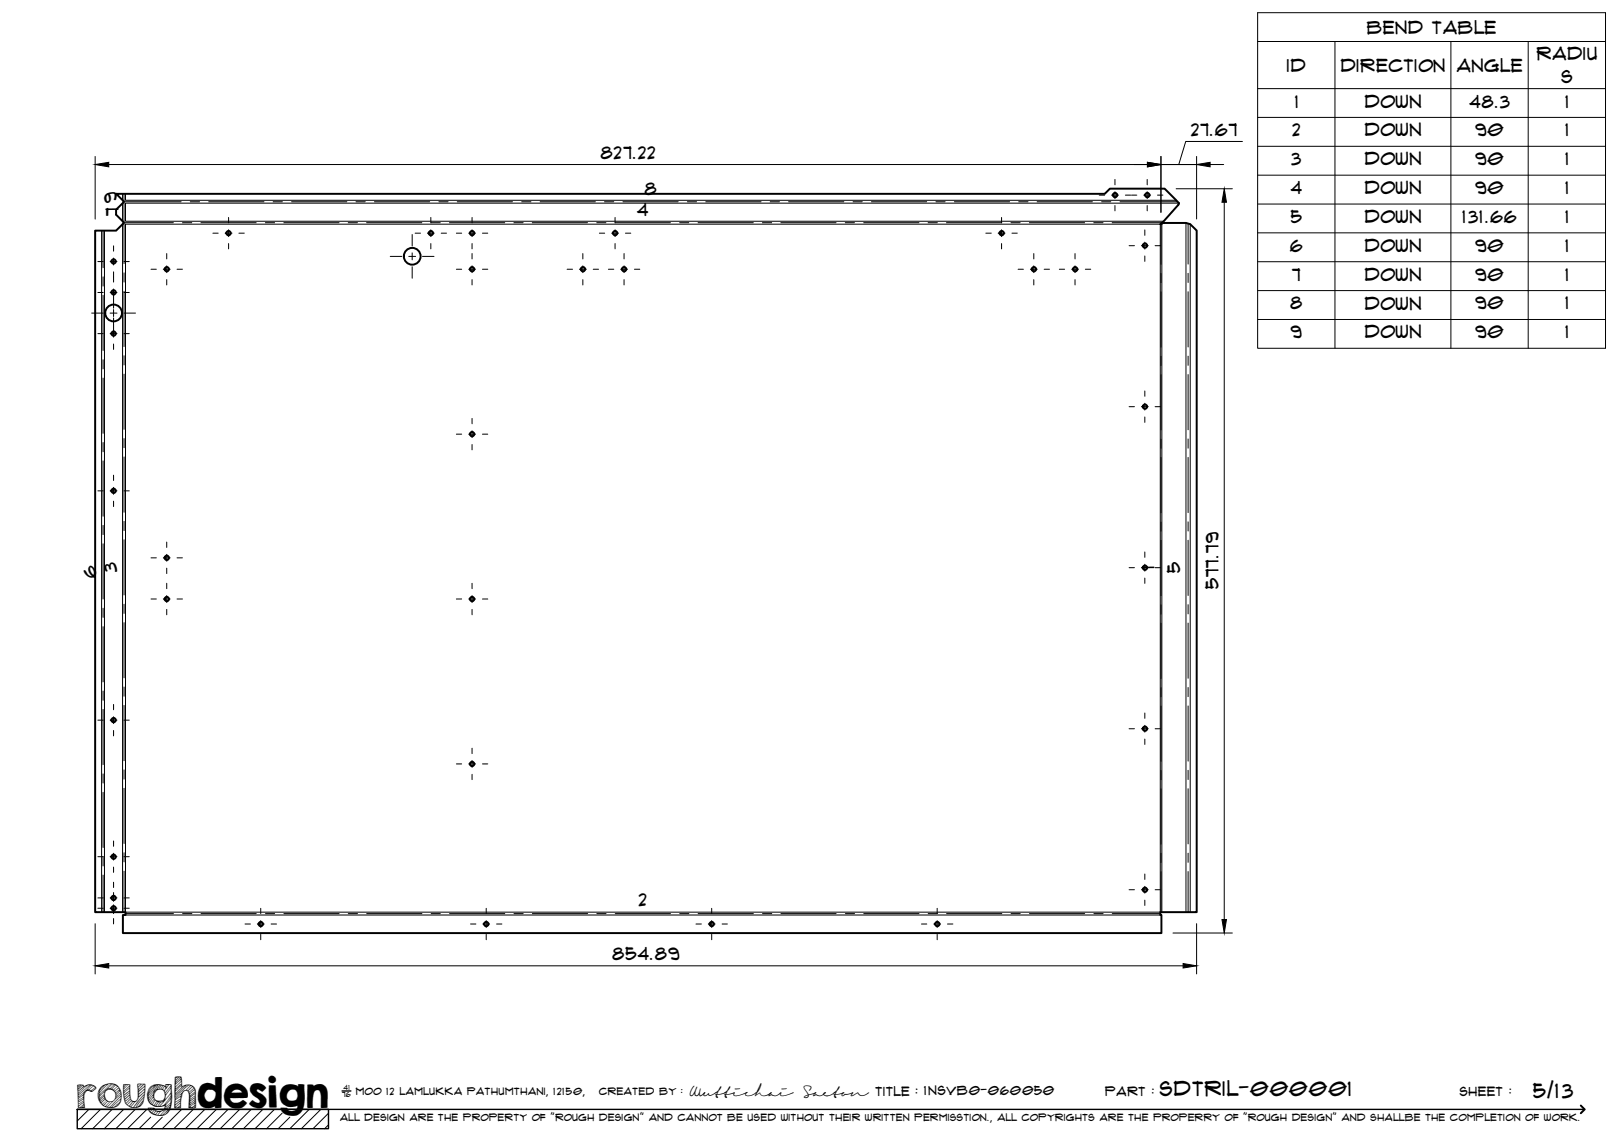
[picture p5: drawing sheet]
<svg xmlns="http://www.w3.org/2000/svg" width="420mm" height="297mm" viewBox="0 0 420 297" stroke-linecap="round" stroke-linejoin="round" font-family="sans-serif">
<!-- layer: Visible -->
<g fill="none" stroke="#000" stroke-width=".51">
<path d="M304.8 53l-3.7 4.2-.9 .8 .4-.1M304.8 53l.2-.4-3.7-3.8h-14.2l-1.3 1.4h-255.7l1.9 1.9-.1 .3-1.9 1.9v1.2l1.9 1.9 .1 .3-2 2h-5.4v176.3h7.9v.8h-.7v4.6h268.7v-4.6h-.3v-.8h9.4v-176.3l-1.7-1.7-1.1-.3h-5.6l-.6 .1"/>
<circle cx="288.5" cy="50.5" r=".56"/>
<circle cx="296.8" cy="50.5" r=".56"/>
<circle cx="29.4" cy="67.6" r=".56"/>
<circle cx="29.4" cy="75.6" r=".56"/>
<circle cx="43.1" cy="69.7" r=".56"/>
<circle cx="59.1" cy="60.3" r=".56"/>
<circle cx="106.6" cy="66.3" r="2.17"/>
<circle cx="111.5" cy="60.3" r=".56"/>
<circle cx="122.1" cy="60.3" r=".56"/>
<circle cx="122.1" cy="69.7" r=".56"/>
<circle cx="150.8" cy="69.7" r=".56"/>
<circle cx="159.1" cy="60.3" r=".56"/>
<circle cx="161.5" cy="69.7" r=".56"/>
<circle cx="259.2" cy="60.3" r=".56"/>
<circle cx="267.5" cy="69.7" r=".56"/>
<circle cx="278.2" cy="69.7" r=".56"/>
<circle cx="296.2" cy="63.5" r=".56"/>
<circle cx="29.4" cy="86.3" r=".56"/>
<circle cx="29.4" cy="81" r="2.17"/>
<circle cx="122.1" cy="112.3" r=".56"/>
<circle cx="296.2" cy="105.2" r=".56"/>
<circle cx="29.4" cy="127" r=".56"/>
<circle cx="43.1" cy="155" r=".56"/>
<circle cx="43.1" cy="144.3" r=".56"/>
<circle cx="122.1" cy="155" r=".56"/>
<circle cx="296.2" cy="146.9" r=".56"/>
<circle cx="29.4" cy="186.3" r=".56"/>
<circle cx="122.1" cy="197.7" r=".56"/>
<circle cx="296.2" cy="188.5" r=".56"/>
<circle cx="29.4" cy="221.7" r=".56"/>
<circle cx="29.4" cy="232.3" r=".56"/>
<circle cx="29.4" cy="235" r=".56"/>
<circle cx="67.5" cy="239.1" r=".56"/>
<circle cx="125.8" cy="239.1" r=".56"/>
<circle cx="184.1" cy="239.1" r=".56"/>
<circle cx="242.5" cy="239.1" r=".56"/>
<circle cx="296.2" cy="230.2" r=".56"/>
</g>
<!-- layer: Bend Center -->
<g fill="none" stroke="#000" stroke-width=".26">
<path d="M26.7 59.7v9.6M32 52.2h14.9M32 57.6h12.9M32.1 50.2v18M47.2 57.6h2.4M49.2 52.2h2.4M52 57.6h14.3M54 52.2h14.3M68.7 57.6h2.3M70.7 52.2h2.3M73.4 57.6h14.3M75.4 52.2h14.3"/>
<path d="M90.1 57.6h2.4M92.1 52.2h2.4M94.8 57.6h14.3M96.9 52.2h14.3M111.5 57.6h2.4M113.5 52.2h2.4M116.3 57.6h14.3M118.3 52.2h14.3M132.9 57.6h2.4M135 52.2h2.4M137.7 57.6h14.3M139.7 52.2h14.3"/>
<path d="M154.4 57.6h2.4M156.4 52.2h2.4M159.2 57.6h14.2M161.2 52.2h14.3M175.8 57.6h2.4M177.8 52.2h2.4M180.6 57.6h14.3M182.6 52.2h14.3M197.3 57.6h2.3M199.3 52.2h2.4M202 57.6h14.3M204 52.2h14.3"/>
<path d="M218.7 57.6h2.4M220.7 52.2h2.4M223.5 57.6h14.2M225.5 52.2h14.3M240.1 57.6h2.4M242.1 52.2h2.4M244.9 57.6h14.3M246.9 52.2h14.3M261.6 57.6h2.3M263.6 52.2h2.4M266.3 57.6h14.3M268.3 52.2h14.3"/>
<path d="M283 57.6h2.4M285 52.2h2.4M287.7 57.6h12.9M289.8 52.2h14.9M300.4 57.9v10.5M307.4 57.8v10.5M26.7 71.6v2.4M26.7 76.4v14.3M32.1 70.6v2.4M32.1 75.4v14.3M300.4 70.8v2.3M300.4 75.5v14.3"/>
<path d="M307.4 70.7v2.4M307.4 75.5v14.3M26.7 93.1v2.3M26.7 97.8v14.3M32.1 92v2.4M32.1 96.8v14.3M300.4 92.2v2.4M300.4 97v14.2M307.4 92.1v2.4M307.4 96.9v14.3M26.7 114.5v2.4M26.7 119.3v14.3"/>
<path d="M32.1 113.5v2.4M32.1 118.2v14.3M300.4 113.6v2.4M300.4 118.4v14.3M307.4 113.6v2.4M307.4 118.3v14.3M26.7 135.9v2.4M32.1 134.9v2.4M32.1 139.7v14.3M300.4 135.1v2.3M300.4 139.8v14.3M307.4 135v2.4"/>
<path d="M307.4 139.8v14.3M26.7 140.7v14.3M26.7 157.4v2.4M32.1 156.3v2.4M300.4 156.5v2.4M307.4 156.4v2.4M26.7 162.1v14.3M26.7 178.8v2.4M32.1 161.1v14.3M32.1 177.8v2.4M300.4 161.3v14.2M300.4 177.9v2.4"/>
<path d="M307.4 161.2v14.3M307.4 177.9v2.4M26.7 183.6v14.3M32.1 182.5v14.3M32.1 199.2v2.4M300.4 182.7v14.3M300.4 199.4v2.3M307.4 182.7v14.2M307.4 199.3v2.4M26.7 200.2v2.4M26.7 205v14.3M32.1 204v14.3"/>
<path d="M300.4 204.1v14.3M307.4 204.1v14.3M26.7 221.7v2.4M26.7 226.4v9.6M32.1 220.6v2.4M32.1 225.4v10.6M32.5 236.4h12.4M47.2 236.4h2.4M52 236.4h14.3M68.7 236.4h2.4M73.4 236.4h14.3M90.1 236.4h2.4"/>
<path d="M94.9 236.4h14.3M111.5 236.4h2.4M116.3 236.4h14.3M133 236.4h2.4M137.7 236.4h14.3M154.4 236.4h2.4M159.2 236.4h14.3M175.9 236.4h2.3M180.6 236.4h14.3M197.3 236.4h2.4M202 236.4h14.3M218.7 236.4h2.4"/>
<path d="M223.5 236.4h14.3M240.1 236.4h2.4M244.9 236.4h14.3M261.6 236.4h2.3M266.3 236.4h14.3M283 236.4h2.4M287.8 236.4h12.4M300.4 220.8v2.4M300.4 225.6v10.4M307.4 220.8v2.3M307.4 225.5v10.5"/>
</g>
<!-- layer: Visible Narrow -->
<path d="M26.3 59.7v176.3M27 59.7v176.3M31.7 50.2v1.6M31.7 52.6v4.6M31.7 58v178M32.5 50.2v1.6h271.8M32.5 58h267.7v178h-267.7zM300.6 57.9v178.1M305 52.6h-272.5v4.6h268.6M306.8 57.7v178.3M307.9 58v178M32.5 236.8h267.7" fill="none" stroke="#000" stroke-width=".26"/>
<!-- layer: TitleBlock -->
<path d="M20 287h65v5h-65zM20 287h390M88.5 282.3h2.3" fill="none" stroke="#000" stroke-width=".36"/>
<path d="M409 286.1l1 .9-1 1" fill="none" stroke="#000" stroke-width=".51"/>
<g fill="none" stroke="#000" stroke-width=".26">
<path d="M23 287l-3 3.1M26 287l-5 5M29 287l-5 5M32 287l-5 5M35 287l-5 5M38 287l-5 5M39 289.1l-3 2.9M42 289.1l-3 2.9M47 287l-5 5M50 287l-5 5M53 287l-5 5M56 287l-5 5"/>
<path d="M59 287l-5 5M62 287l-5 5M65 287l-5 5M68 287l-5 5M71 287l-5 5M73 288l-4 4M75 289.1l-3 2.9M80 287l-5 5M83 287l-5 5M85 288l-4 4M85 291l-1 1"/>
</g>
<!-- layer: Smart Centers -->
<g fill="none" stroke="#000" stroke-width=".26">
<path d="M59.1 56.3v1.4M59.1 59.4v1.8M111.5 56.3v1.4M111.5 59.4v1.8M122.1 56.3v1.4M122.1 59.4v1.8M159.1 56.3v1.4M159.1 59.4v1.8M259.1 56.3v1.4M259.1 59.4v1.8M284.4 50.5h1.4M287.6 50.5h1.7"/>
<path d="M288.5 46.4v1.4M288.5 49.6v1.8M288.5 53.2v1.4M291.1 50.5h1.4M292.7 50.5h1.4M295.9 50.5h1.8M296.2 59.5v1.4M296.8 46.4v1.4M296.8 49.6v1.8M296.8 53.2v1.4M299.5 50.5h1.4M25.3 67.7h1.4"/>
<path d="M25.3 75.7h1.4M28.5 67.7h1.8M28.5 75.7h1.8M29.4 63.6v1.4M29.4 66.8v1.8M29.4 70.3v2.7M29.4 74.8v4.9M32.1 67.7h1.3M32.1 75.7h1.3M39.1 69.7h1.3M42.2 69.7h1.8M43.1 65.6v1.4"/>
<path d="M43.1 68.8v1.8M43.1 72.4v1.3M45.8 69.7h1.4M55.1 60.3h1.4M58.3 60.3h1.7M59.1 63v1.4M61.8 60.3h1.4M101 66.3h2.9M105.7 66.3h1.8M106.6 60.7v3M106.6 65.4v1.8M106.6 69v3"/>
<path d="M107.4 60.3h1.4M109.3 66.3h3M110.6 60.3h1.8M111.5 63v1.4M114.2 60.3h1.3M118.1 69.7h1.3M118.1 60.3h1.3M121.2 69.7h1.8M121.2 60.3h1.8M122.1 63v1.4M122.1 65.6v1.4M122.1 68.8v1.8"/>
<path d="M122.1 72.4v1.3M124.8 69.7h1.4M124.8 60.3h1.4M146.7 69.7h1.4M149.9 69.7h1.8M150.8 65.6v1.4M150.8 68.8v1.8M150.8 72.4v1.3M153.5 69.7h1.4M155.1 60.3h1.3M157.4 69.7h1.4M158.2 60.3h1.8"/>
<path d="M159.1 63v1.4M160.6 69.7h1.7M161.5 65.6v1.4M161.5 68.8v1.8M161.5 72.4v1.3M161.8 60.3h1.4M164.1 69.7h1.4M255.1 60.3h1.4M258.2 60.3h1.8M259.1 63v1.4M261.8 60.3h1.4M263.4 69.7h1.4"/>
<path d="M266.6 69.7h1.8M267.5 65.6v1.4M267.5 68.8v1.8M267.5 72.4v1.3M270.2 69.7h1.3M274.1 69.7h1.3M277.2 69.7h1.8M278.1 65.6v1.4M278.1 68.8v1.8M278.1 72.4v1.3M280.8 69.7h1.4M292.1 63.6h1.4"/>
<path d="M295.3 63.6h1.8M296.2 62.7v1.8M296.2 66.2v1.4M298.9 63.6h1.3M23.7 81h3M25.3 86.3h1.4M28.5 86.3h1.8M28.5 81h1.8M29.4 80.1v1.8M29.4 82.3v4.9M29.4 89v1.4M32.1 86.3h1.3"/>
<path d="M32.1 81h3M118.1 112.3h1.3M121.2 112.3h1.8M122.1 108.3v1.4M122.1 111.4v1.8M122.1 115v1.4M124.8 112.3h1.4M292.1 105.2h1.4M295.3 105.2h1.8M296.2 101.2v1.3M296.2 104.3v1.8M296.2 107.9v1.4"/>
<path d="M298.9 105.2h1.3M25.3 127h1.4M28.5 127h1.8M29.4 122.9v1.4M29.4 126.1v1.8M29.4 129.7v1.4M32.1 127h1.3M39.1 144.3h1.3M39.1 155h1.3M42.2 144.3h1.8M42.2 155h1.8M43.1 140.3v1.4"/>
<path d="M43.1 143.4v1.8M43.1 147v1.4M43.1 150.9v1.4M43.1 154.1v1.8M43.1 157.7v1.4M45.8 144.3h1.4M45.8 155h1.4M118.1 155h1.3M121.2 155h1.8M122.1 150.9v1.4M122.1 154.1v1.8M122.1 157.7v1.4"/>
<path d="M124.8 155h1.4M292.1 146.9h1.4M295.3 146.9h1.8M296.2 142.8v1.4M296.2 146v1.8M296.2 149.6v1.3M298.9 146.9h1.3M25.3 186.3h1.4M28.5 186.3h1.8M29.4 182.3v1.3M29.4 185.4v1.8M29.4 189v1.4"/>
<path d="M32.1 186.3h1.3M118.1 197.7h1.3M121.2 197.7h1.8M122.1 193.6v1.4M122.1 196.8v1.8M124.8 197.7h1.4M292.1 188.6h1.4M295.3 188.6h1.8M296.2 184.5v1.4M296.2 187.7v1.7M296.2 191.2v1.4M298.9 188.6h1.3"/>
<path d="M29.4 217.6v1.4M122.1 200.3v1.4M25.3 235h1.4M25.3 232.3h1.4M25.3 221.7h1.4M28.5 235h1.8M28.5 232.3h1.8M28.5 221.7h1.8M29.4 220.8v1.8M29.4 224.4v1.3M29.4 228.3v1.3M29.4 230.9v2.3"/>
<path d="M29.4 234.1v2.3M29.4 237.7v1.4M32.1 235h1.3M32.1 232.3h1.3M32.1 221.7h1.3M63.4 239.1h1.4M66.6 239.1h1.8M67.5 235v1.4M67.5 238.2v1.8M70.1 239.1h1.4M121.7 239.1h1.4M124.9 239.1h1.8"/>
<path d="M125.8 235v1.4M125.8 238.2v1.8M128.5 239.1h1.4M180.1 239.1h1.4M183.2 239.1h1.8M184.1 235v1.4M184.1 238.2v1.8M186.8 239.1h1.4M238.4 239.1h1.4M241.6 239.1h1.8M242.5 235v1.4M242.5 238.2v1.8"/>
<path d="M245.1 239.1h1.4M292.1 230.2h1.4M295.3 230.2h1.8M296.2 226.2v1.3M296.2 229.3v1.8M296.2 232.9v1.4M298.9 230.2h1.3M67.5 241.8v1.3M125.8 241.8v1.3M184.1 241.8v1.3M242.5 241.8v1.3"/>
</g>
<!-- layer: FD_Dimensions -->
<g fill="none" stroke="#000" stroke-width=".26">
<path d="M321.4 36.6h-14.6l-1.8 6M24.6 40.5v16.2M28.1 42.6h268.8M300.4 42.6h9.2h-9.2M300.4 40.5v14.4M304.3 48.8h14.5M309.6 40.5v16.2M313.1 42.6h3.5M316.7 52.3v185.6M24.6 239v13M309.6 239v13M28.1 249.9h278"/>
<path d="M303.5 241.4h15.3"/>
</g>
<path d="M24.6 42.6l3.5-.6v1.2zM296.9 42l3.5 .6-3.5 .6zM309.6 42.6l3.5-.6v1.2zM316.7 48.8l.6 3.5h-1.2zM316.1 237.9h1.2l-.6 3.5zM24.6 249.9l3.5-.6v1.2zM306.1 249.3l3.5 .6-3.5 .6z" fill="#000" stroke="#000" stroke-width=".26"/>
<!-- layer: Bend Tables -->
<g fill="none" stroke="#000" stroke-width=".26">
<path d="M325.4 3.3h90v86.8h-90zM325.4 10.7h90M345.4 10.7v79.4M375.4 10.7v79.4M395.4 10.7v79.4M325.4 22.9h90M325.4 30.4h90M325.4 37.9h90M325.4 45.3h90M325.4 52.8h90M325.4 60.2h90M325.4 67.7h90"/>
<path d="M325.4 75.2h90M325.4 82.7h90"/>
</g>
<text font-size="9.7" x="19.9" y="286.8">roughdesign</text>
<g font-size="5.3">
<text x="300.1" y="283.6">SDTRIL-000001</text>
<text x="396.7" y="284">5/13</text>
</g>
<g font-size="4.6">
<text x="353.7" y="8.7">Bend Table</text>
<text x="397.6" y="15.6">Radiu</text>
<text x="333" y="18.6">ID</text>
<text x="346.9" y="18.5">Direction</text>
<text x="376.9" y="18.5">Angle</text>
<text x="404" y="21.5">s</text>
<text x="335" y="27.8">1</text>
<text x="353.1" y="27.8">Down</text>
<text x="380.2" y="27.8">48.3</text>
<text x="405" y="27.8">1</text>
<text x="308.2" y="35.1">27.67</text>
<text x="334.4" y="35.3">2</text>
<text x="353.1" y="35.3">Down</text>
<text x="381.7" y="35.3">90</text>
<text x="405" y="35.3">1</text>
<text x="155.4" y="41.1">827.22</text>
<text x="334.1" y="42.8">3</text>
<text x="353.1" y="42.8">Down</text>
<text x="381.7" y="42.8">90</text>
<text x="405" y="42.8">1</text>
<text x="30.2" y="52.6" transform="rotate(-90 30.2 52.6)">9</text>
<text x="166.8" y="50.4">8</text>
<text x="333.9" y="50.2">4</text>
<text x="353.1" y="50.2">Down</text>
<text x="381.7" y="50.2">90</text>
<text x="405" y="50.2">1</text>
<text x="30.6" y="56" transform="rotate(-90 30.6 56)">7</text>
<text x="164.9" y="55.8">4</text>
<text x="333.9" y="57.7">5</text>
<text x="353.1" y="57.7">Down</text>
<text x="378.4" y="57.7">131.66</text>
<text x="405" y="57.7">1</text>
<text x="333.8" y="65.2">6</text>
<text x="353.1" y="65.2">Down</text>
<text x="381.7" y="65.2">90</text>
<text x="405" y="65.2">1</text>
<text x="334.3" y="72.6">7</text>
<text x="353.1" y="72.6">Down</text>
<text x="381.7" y="72.6">90</text>
<text x="405" y="72.6">1</text>
<text x="333.9" y="80.1">8</text>
<text x="353.1" y="80.1">Down</text>
<text x="381.7" y="80.1">90</text>
<text x="405" y="80.1">1</text>
<text x="334" y="87.6">9</text>
<text x="353.1" y="87.6">Down</text>
<text x="381.7" y="87.6">90</text>
<text x="405" y="87.6">1</text>
<text x="24.8" y="149.4" transform="rotate(-90 24.8 149.4)">6</text>
<text x="30.2" y="148" transform="rotate(-90 30.2 148)">3</text>
<text x="298.7" y="147.3" transform="rotate(-90 298.7 147.3)">1</text>
<text x="305.4" y="148.3" transform="rotate(-90 305.4 148.3)">5</text>
<text x="315.3" y="152.5" transform="rotate(-90 315.3 152.5)">577.79</text>
<text x="165.3" y="234.5">2</text>
<text x="158.4" y="248.4">854.89</text>
</g>
<g font-size="3.4">
<text x="178.3" y="283.5">Wuttichai</text>
<text x="208.1" y="283.5">Saeton title : 1NSVB0-060050</text>
</g>
<g font-size="3.3">
<text x="286" y="283.5">Part :</text>
<text x="377.7" y="283.5">sheet :</text>
</g>
<g font-size="2.7">
<text x="92.1" y="283.3">moo 12 Lamlukka pathumthani, 12150,</text>
<text x="155" y="283.3">created by :</text>
</g>
<text font-size="2.6" x="88" y="290.1">all design are the property of &quot;rough design&quot; and cannot be used without their written permisstion., all copyrights are the properry of &quot;rough design&quot; and shallbe the completion of work.</text>
<g font-size="1.9">
<text x="88.5" y="283.9">76</text>
<text x="88.9" y="282.1">41</text>
</g>
</svg>
